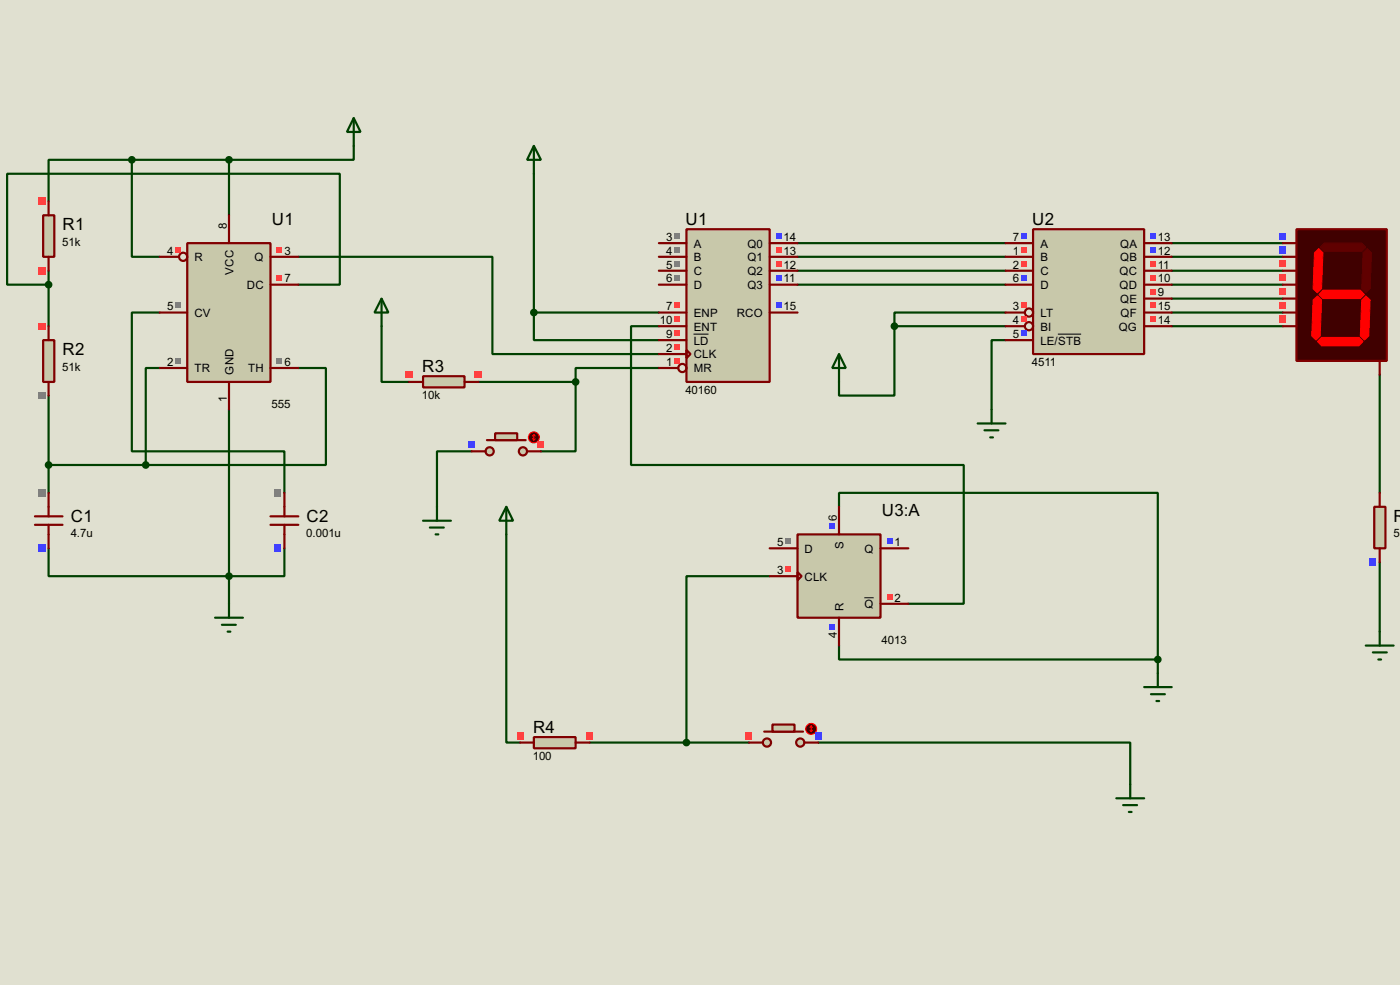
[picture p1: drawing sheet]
<svg xmlns="http://www.w3.org/2000/svg" width="256mm" height="180mm" viewBox="0 0 256 180" stroke-linecap="round" stroke-linejoin="round" font-family="sans-serif">
<path d="M0 0h256.5v180.3h-256.5z" fill="#e0e0d0"/>
<g fill="none" stroke="#004000" stroke-width=".4">
<path d="M24.2 29.3v17.7h5.1M24.2 29.3h-15.3v7.6M24.2 29.3h17.8M42 29.3v10.1M64.8 26.7v2.6h-22.8M97.8 31.8v25.4M8.9 52.1h-7.6v-20.3h61v20.3h-7.6M8.9 49.6v10.1M29.3 57.2h-5.1v25.4h27.9v7.6M54.7 47h35.5v17.8h30.5M69.9 59.7v10.2h5.1M97.8 57.2v5.1h22.9"/>
<path d="M97.8 57.2h22.9M120.7 59.7h-5.1v25.4h61v25.4h-10.2M146.1 44.5h38.1M146.1 47h38.1M146.1 49.6h38.1M146.1 52.1h38.1M163.9 59.7v12.7h-10.2v-2.5M163.9 59.7h20.3M184.2 57.2h-20.3v2.5M214.7 57.2h20.3M214.7 44.5h20.3M214.7 47h20.3"/>
<path d="M214.7 49.6h20.3M214.7 52.1h20.3M214.7 59.7h20.3M214.7 54.7h20.3M8.9 72.4v17.8M29.3 67.4h-2.6v17.7M42 75v35.5M54.7 67.4h5v17.7h-33M87.7 69.9h17.8M105.5 69.9v12.7h-6.4M120.7 67.4h-15.2v2.5M184.2 62.3h-2.5v12.7"/>
<path d="M252.8 68.6v21.6M8.9 85.1h17.8M86.4 82.6h-6.3v10.2M92.8 97.8v38.1h2.5M153.7 92.8v-2.6h58.4v30.5M8.9 100.4v5.1h43.2v-5.1M141 105.5h-15.2v30.4M153.7 118.2v2.5h58.4M252.8 102.9v12.7M108 135.9h29.2M149.9 135.9h57.2v7.7M212.1 120.7v2.5"/>
</g>
<path d="M34.3 44.5h15.3v25.4h-15.3z" fill="#c8c8aa" stroke="#800000" stroke-width=".4"/>
<g fill="none" stroke="#800000" stroke-width=".4">
<path d="M42 39.4v5.1M29.3 47h3.5M29.3 57.2h5M49.6 47h5.1M49.6 52.1h5.1M29.3 67.4h5M42 69.9v5.1M49.6 67.4h5.1"/>
<circle cx="33.5" cy="47" r=".75"/>
</g>
<g fill="#ff4040">
<path d="M32.2 45.3h1v1h-1z"/>
<path d="M50.7 50.3h1v1.1h-1z"/>
<path d="M50.7 45.3h1v1h-1z"/>
</g>
<g fill="#808080">
<path d="M32.2 65.6h1v1h-1z"/>
<path d="M50.7 65.6h1v1h-1z"/>
<path d="M32.2 55.4h1v1h-1z"/>
</g>
<path d="M64.8 21.6l1.3 2.6h-2.5zM64.8 21.6v5.1" fill="none" stroke="#004000" stroke-width=".4"/>
<circle cx="41.9" cy="29.3" r=".5" fill="#004000" stroke="#004000" stroke-width=".4"/>
<path d="M7.9 39.4h2.1v7.6h-2.1z" fill="#c8c8aa" stroke="#800000" stroke-width=".4"/>
<path d="M8.9 36.9v2.5M8.9 47v2.6" fill="none" stroke="#800000" stroke-width=".4"/>
<g fill="#ff4040">
<path d="M7 48.9h1.3v1.3h-1.3z"/>
<path d="M7 36.2h1.3v1.3h-1.3z"/>
</g>
<circle cx="24.1" cy="29.3" r=".5" fill="#004000" stroke="#004000" stroke-width=".4"/>
<path d="M7.9 62.3h2.1v7.6h-2.1z" fill="#c8c8aa" stroke="#800000" stroke-width=".4"/>
<path d="M8.9 59.7v2.6M8.9 69.9v2.5" fill="none" stroke="#800000" stroke-width=".4"/>
<path d="M7 71.8h1.3v1.3h-1.3z" fill="#808080"/>
<path d="M7 59.1h1.3v1.3h-1.3z" fill="#ff4040"/>
<path d="M39.4 113.1h5.1M40.7 114.4h2.5M41.7 115.6h.5M42 110.5v2.6" fill="none" stroke="#004000" stroke-width=".4"/>
<circle cx="8.9" cy="52.1" r=".5" fill="#004000" stroke="#004000" stroke-width=".4"/>
<path d="M6.4 94.5h5.1M6.4 96.1h5.1M8.9 90.2v4.3M8.9 96.1v4.3" fill="none" stroke="#800000" stroke-width=".4"/>
<path d="M7 89.6h1.3v1.3h-1.3z" fill="#808080"/>
<path d="M7 99.7h1.3v1.3h-1.3z" fill="#4040ff"/>
<g fill="#004000" stroke="#004000" stroke-width=".4">
<circle cx="41.9" cy="105.5" r=".5"/>
<circle cx="8.9" cy="85.1" r=".5"/>
<circle cx="26.7" cy="85.1" r=".5"/>
</g>
<path d="M49.6 96.1h5.1M49.6 94.5h5.1M52.1 90.2v4.3M52.1 96.1v4.3" fill="none" stroke="#800000" stroke-width=".4"/>
<path d="M50.2 99.7h1.3v1.3h-1.3z" fill="#4040ff"/>
<path d="M50.2 89.6h1.3v1.3h-1.3z" fill="#808080"/>
<path d="M125.8 42h15.2v27.9h-15.2z" fill="#c8c8aa" stroke="#800000" stroke-width=".4"/>
<g fill="none" stroke="#800000" stroke-width=".4">
<path d="M120.7 44.5h5.1M120.7 47h5.1M120.7 49.6h5.1M120.7 52.1h5.1M120.7 57.2h5.1M120.7 59.7h5.1M141 44.5h5.1M141 47h5.1M141 49.6h5.1M141 52.1h5.1M141 57.2h5.1M120.7 62.3h5.1"/>
<path d="M120.7 64.8h5.1M120.7 67.4h3.6M125.8 64.1l.7 .7-.7 .8z"/>
<circle cx="125" cy="67.4" r=".75"/>
</g>
<path d="M127.1 61.2h2.7" fill="none" stroke="#000" stroke-width=".18"/>
<g fill="#808080">
<path d="M123.6 42.7h1v1h-1z"/>
<path d="M123.6 45.3h1v1h-1z"/>
<path d="M123.6 47.8h1v1h-1z"/>
<path d="M123.6 50.3h1v1.1h-1z"/>
</g>
<g fill="#ff4040">
<path d="M123.6 55.4h1v1h-1z"/>
<path d="M123.6 58h1v1h-1z"/>
<path d="M123.6 60.5h1v1h-1z"/>
<path d="M123.6 63h1v1.1h-1z"/>
<path d="M123.6 65.6h1v1h-1z"/>
</g>
<path d="M142.2 42.7h1v1h-1z" fill="#4040ff"/>
<g fill="#ff4040">
<path d="M142.2 45.3h1v1h-1z"/>
<path d="M142.2 47.8h1v1h-1z"/>
</g>
<g fill="#4040ff">
<path d="M142.2 50.3h1v1.1h-1z"/>
<path d="M142.2 55.4h1v1h-1z"/>
</g>
<path d="M97.8 26.7l1.3 2.6h-2.5zM97.8 26.7v5.1M77.5 95.3h5.1M78.8 96.6h2.5M79.8 97.8h.5M80.1 92.8v2.5" fill="none" stroke="#004000" stroke-width=".4"/>
<circle cx="97.8" cy="57.2" r=".5" fill="#004000" stroke="#004000" stroke-width=".4"/>
<g fill="#c8c8aa" stroke="#800000" stroke-width=".4">
<circle cx="95.8" cy="82.6" r=".75"/>
<circle cx="89.7" cy="82.6" r=".75"/>
</g>
<path d="M89.2 80.6h7.1" fill="none" stroke="#800000" stroke-width=".4"/>
<path d="M90.7 79.3h4.1v1.3h-4.1z" fill="#c8c8aa" stroke="#800000" stroke-width=".4"/>
<path d="M86.4 82.6h2.6M96.6 82.6h2.5" fill="none" stroke="#800000" stroke-width=".4"/>
<circle cx="97.8" cy="80.1" r="1" fill="#400000" stroke="#f00" stroke-width=".2"/>
<path d="M97.8 79.6v1M97.8 79.6l-.2 .2M97.8 79.6l.3 .2M97.6 80.3l.2 .3M98.1 80.3l-.3 .3" fill="none" stroke="#f00" stroke-width=".2"/>
<path d="M85.8 80.7h1.2v1.3h-1.2z" fill="#4040ff"/>
<path d="M98.5 80.7h1.2v1.3h-1.2z" fill="#ff4040"/>
<path d="M69.9 54.7l1.3 2.5h-2.6zM69.9 54.7v5" fill="none" stroke="#004000" stroke-width=".4"/>
<path d="M77.5 68.9h7.6v2h-7.6z" fill="#c8c8aa" stroke="#800000" stroke-width=".4"/>
<path d="M75 69.9h2.5M85.1 69.9h2.6" fill="none" stroke="#800000" stroke-width=".4"/>
<g fill="#ff4040">
<path d="M74.3 68h1.3v1.3h-1.3z"/>
<path d="M87 68h1.3v1.3h-1.3z"/>
</g>
<circle cx="105.4" cy="69.9" r=".5" fill="#004000" stroke="#004000" stroke-width=".4"/>
<path d="M189.3 42h20.3v22.8h-20.3z" fill="#c8c8aa" stroke="#800000" stroke-width=".4"/>
<g fill="none" stroke="#800000" stroke-width=".4">
<path d="M184.2 44.5h5.1M184.2 47h5.1M184.2 49.6h5.1M184.2 52.1h5.1M184.2 57.2h3.6M184.2 59.7h3.6M209.6 44.5h5.1M209.6 47h5.1M209.6 49.6h5.1M209.6 52.1h5.1M209.6 57.2h5.1M209.6 59.7h5.1"/>
<path d="M209.6 54.7h5.1M184.2 62.3h5.1"/>
<circle cx="188.5" cy="57.2" r=".75"/>
<circle cx="188.5" cy="59.7" r=".75"/>
</g>
<path d="M193.8 61.2h4.3" fill="none" stroke="#000" stroke-width=".18"/>
<path d="M187.1 42.7h1v1h-1z" fill="#4040ff"/>
<g fill="#ff4040">
<path d="M187.1 45.3h1v1h-1z"/>
<path d="M187.1 47.8h1v1h-1z"/>
</g>
<path d="M187.1 50.3h1v1.1h-1z" fill="#4040ff"/>
<g fill="#ff4040">
<path d="M187.1 55.4h1v1h-1z"/>
<path d="M187.1 58h1v1h-1z"/>
</g>
<g fill="#4040ff">
<path d="M187.1 60.5h1v1h-1z"/>
<path d="M210.7 42.7h1.1v1h-1.1z"/>
<path d="M210.7 45.3h1.1v1h-1.1z"/>
</g>
<g fill="#ff4040">
<path d="M210.7 47.8h1.1v1h-1.1z"/>
<path d="M210.7 50.3h1.1v1.1h-1.1z"/>
<path d="M210.7 52.9h1.1v1h-1.1z"/>
<path d="M210.7 55.4h1.1v1h-1.1z"/>
<path d="M210.7 58h1.1v1h-1.1z"/>
</g>
<path d="M153.7 64.8l1.3 2.6h-2.5zM153.7 64.8v5.1M179.1 77.5h5.1M180.4 78.8h2.5M181.7 75v2.5M181.4 80.1h.5" fill="none" stroke="#004000" stroke-width=".4"/>
<circle cx="163.8" cy="59.7" r=".5" fill="#004000" stroke="#004000" stroke-width=".4"/>
<path d="M146.1 97.8h15.2v15.3h-15.2z" fill="#c8c8aa" stroke="#800000" stroke-width=".4"/>
<path d="M153.7 92.8v5M141 100.4h5.1M141 105.5h5.1M146.1 104.7l.8 .8-.8 .7zM153.7 113.1v5.1M161.3 100.4h5.1M161.3 110.5h5.1" fill="none" stroke="#800000" stroke-width=".4"/>
<path d="M158.4 109.4h1.7" fill="none" stroke="#000" stroke-width=".18"/>
<path d="M143.9 98.6h1.1v1h-1.1z" fill="#808080"/>
<path d="M162.5 98.6h1v1h-1z" fill="#4040ff"/>
<g fill="#ff4040">
<path d="M143.9 103.7h1.1v1h-1.1z"/>
<path d="M162.5 108.8h1v1h-1z"/>
</g>
<g fill="#4040ff">
<path d="M151.9 114.2h1.1v1h-1.1z"/>
<path d="M151.9 95.7h1.1v1h-1.1z"/>
</g>
<path d="M92.8 92.8l1.2 2.5h-2.5zM92.8 92.8v5M209.6 125.8h5.1M210.9 127.1h2.5M211.9 128.3h.5M212.1 123.2v2.6" fill="none" stroke="#004000" stroke-width=".4"/>
<path d="M97.8 134.9h7.7v2.1h-7.7z" fill="#c8c8aa" stroke="#800000" stroke-width=".4"/>
<path d="M95.3 135.9h2.5M105.5 135.9h2.5" fill="none" stroke="#800000" stroke-width=".4"/>
<g fill="#ff4040">
<path d="M94.7 134h1.2v1.3h-1.2z"/>
<path d="M107.4 134h1.2v1.3h-1.2z"/>
</g>
<g fill="#c8c8aa" stroke="#800000" stroke-width=".4">
<circle cx="146.6" cy="135.9" r=".75"/>
<circle cx="140.5" cy="135.9" r=".75"/>
</g>
<path d="M140 133.9h7.1" fill="none" stroke="#800000" stroke-width=".4"/>
<path d="M141.5 132.6h4.1v1.3h-4.1z" fill="#c8c8aa" stroke="#800000" stroke-width=".4"/>
<path d="M137.2 135.9h2.6M147.4 135.9h2.5" fill="none" stroke="#800000" stroke-width=".4"/>
<circle cx="148.6" cy="133.4" r="1" fill="#400000" stroke="#f00" stroke-width=".2"/>
<path d="M148.4 133.7l.2 .2M148.6 132.9v1M148.6 132.9l-.2 .3M148.6 132.9l.3 .3M148.9 133.7l-.3 .2" fill="none" stroke="#f00" stroke-width=".2"/>
<path d="M136.6 134h1.2v1.3h-1.2z" fill="#ff4040"/>
<path d="M149.3 134h1.2v1.3h-1.2z" fill="#4040ff"/>
<g fill="#004000" stroke="#004000" stroke-width=".4">
<circle cx="125.7" cy="135.9" r=".5"/>
<circle cx="212.1" cy="120.7" r=".5"/>
</g>
<path d="M204.5 146.1h5.1M205.8 147.4h2.5M206.8 148.6h.5M207.1 143.6v2.5" fill="none" stroke="#004000" stroke-width=".4"/>
<path d="M237.5 42h16.6v24.1h-16.6z" fill="#400000" stroke="#800000" stroke-width=".4"/>
<g fill="#600000" stroke="#600000" stroke-width=".18">
<path d="M241.9 45.3l.7-.8h6.9l.7 .8-.7 .7h-6.9z" fill-rule="evenodd"/>
<path d="M250.5 45.5l.8 .8-.3 6.6-.8 .7-.7-.7 .2-6.6z" fill-rule="evenodd"/>
</g>
<g fill="#f00" stroke="#f00" stroke-width=".18">
<path d="M249.5 54.9l.7-.7 .8 .7-.2 6.6-.8 .8-.8-.8z" fill-rule="evenodd"/>
<path d="M241.4 62.5l.7-.7h6.9l.7 .7-.7 .8h-6.9z" fill-rule="evenodd"/>
<path d="M240.6 54.9l.8-.7 .7 .7-.2 6.6-.8 .8-.8-.8z" fill-rule="evenodd"/>
<path d="M240.8 46.3l.8-.8 .8 .8-.3 6.6-.7 .7-.8-.7z" fill-rule="evenodd"/>
<path d="M242.4 53.1h6.8l.8 .8-.8 .8h-6.8l-.8-.8z" fill-rule="evenodd"/>
</g>
<path d="M235 44.5h2.5M235 47h2.5M235 49.6h2.5M235 52.1h2.5M235 54.7h2.5M235 57.2h2.5M235 59.7h2.5M252.8 66.1v2.5" fill="none" stroke="#800000" stroke-width=".4"/>
<g fill="#4040ff">
<path d="M234.4 42.6h1.2v1.3h-1.2z"/>
<path d="M234.4 45.1h1.2v1.3h-1.2z"/>
</g>
<g fill="#ff4040">
<path d="M234.4 47.7h1.2v1.2h-1.2z"/>
<path d="M234.4 50.2h1.2v1.3h-1.2z"/>
<path d="M234.4 52.8h1.2v1.2h-1.2z"/>
<path d="M234.4 55.3h1.2v1.3h-1.2z"/>
<path d="M234.4 57.8h1.2v1.3h-1.2z"/>
</g>
<path d="M251.8 92.8h2v7.6h-2z" fill="#c8c8aa" stroke="#800000" stroke-width=".4"/>
<path d="M252.8 90.2v2.6M252.8 100.4v2.5" fill="none" stroke="#800000" stroke-width=".4"/>
<path d="M250.9 102.3h1.2v1.3h-1.2z" fill="#4040ff"/>
<path d="M250.2 118.2h5.1M251.5 119.4h2.6M252.8 115.6v2.6M252.5 120.7h.5" fill="none" stroke="#004000" stroke-width=".4"/>
<g font-size="3.5">
<text x="49.8" y="41.2">U1</text>
<text x="125.6" y="41.2">U1</text>
<text x="189.1" y="41.2">U2</text>
<text x="11.5" y="42.1">R1</text>
<text x="11.5" y="64.9">R2</text>
<text x="77.4" y="68.1">R3</text>
<text x="13" y="95.5">C1</text>
<text x="56.2" y="95.5">C2</text>
<text x="161.6" y="94.5">U3:A</text>
<text x="255.3" y="95.5">R</text>
<text x="97.7" y="134.1">R4</text>
</g>
<g font-size="2.4">
<text x="41.6" y="42" transform="rotate(-90 41.6 42)">8</text>
<text x="11.4" y="45">51k</text>
<text x="30.7" y="46.6">4</text>
<text x="35.6" y="47.8">R</text>
<text x="46.6" y="47.8">Q</text>
<text x="52.1" y="46.6">3</text>
<text x="122.1" y="44.1">3</text>
<text x="122.1" y="46.6">4</text>
<text x="127.1" y="45.3">A</text>
<text x="127.1" y="47.8">B</text>
<text x="136.9" y="45.3">Q0</text>
<text x="136.9" y="47.8">Q1</text>
<text x="143.6" y="44.1">14</text>
<text x="143.6" y="46.6">13</text>
<text x="185.6" y="44.1">7</text>
<text x="185.6" y="46.6">1</text>
<text x="190.6" y="45.3">A</text>
<text x="190.6" y="47.8">B</text>
<text x="205.2" y="45.3">QA</text>
<text x="205.2" y="47.8">QB</text>
<text x="212.1" y="44.1">13</text>
<text x="212.1" y="46.6">12</text>
<text x="42.8" y="50.3" transform="rotate(-90 42.8 50.3)">VCC</text>
<text x="45.2" y="52.9">DC</text>
<text x="52.1" y="51.7">7</text>
<text x="122.1" y="49.2">5</text>
<text x="122.1" y="51.7">6</text>
<text x="127.1" y="50.4">C</text>
<text x="127.1" y="52.9">D</text>
<text x="136.9" y="50.4">Q2</text>
<text x="136.9" y="52.9">Q3</text>
<text x="143.6" y="49.2">12</text>
<text x="143.6" y="51.7">11</text>
<text x="185.6" y="49.2">2</text>
<text x="185.6" y="51.7">6</text>
<text x="190.6" y="50.4">C</text>
<text x="190.6" y="52.9">D</text>
<text x="205.1" y="50.4">QC</text>
<text x="205.1" y="52.9">QD</text>
<text x="212.1" y="49.2">11</text>
<text x="212.1" y="51.7">10</text>
<text x="30.7" y="56.8">5</text>
<text x="35.6" y="58">CV</text>
<text x="120.9" y="59.3">10</text>
<text x="122.1" y="56.8">7</text>
<text x="127.1" y="58">ENP</text>
<text x="135" y="58">RCO</text>
<text x="143.6" y="56.8">15</text>
<text x="185.6" y="56.8">3</text>
<text x="185.6" y="59.3">4</text>
<text x="190.6" y="58">LT</text>
<text x="205.2" y="55.4">QE</text>
<text x="205.3" y="58">QF</text>
<text x="212.1" y="54.3">9</text>
<text x="212.1" y="56.8">15</text>
<text x="212.1" y="59.3">14</text>
<text x="122.1" y="61.9">9</text>
<text x="122.1" y="64.4">2</text>
<text x="127.1" y="60.5">ENT</text>
<text x="127.1" y="63.1">LD</text>
<text x="127.1" y="65.6">CLK</text>
<text x="185.6" y="61.9">5</text>
<text x="190.6" y="60.5">BI</text>
<text x="190.6" y="63.1">LE/STB</text>
<text x="204.9" y="60.5">QG</text>
<text x="11.4" y="67.9">51k</text>
<text x="30.7" y="67">2</text>
<text x="35.6" y="68.1">TR</text>
<text x="42.7" y="68.6" transform="rotate(-90 42.7 68.6)">GND</text>
<text x="45.4" y="68.1">TH</text>
<text x="52.1" y="67">6</text>
<text x="122.1" y="67">1</text>
<text x="127.1" y="68.1">MR</text>
<text x="189.1" y="67">4511</text>
<text x="41.6" y="73.6" transform="rotate(-90 41.6 73.6)">1</text>
<text x="49.8" y="74.6">555</text>
<text x="77.3" y="73.1">10k</text>
<text x="125.6" y="72.1">40160</text>
<text x="153.3" y="95.3" transform="rotate(-90 153.3 95.3)">6</text>
<text x="13" y="98.4">4.7u</text>
<text x="56.1" y="98.4">0.001u</text>
<text x="142.4" y="100">5</text>
<text x="147.4" y="101.2">D</text>
<text x="154.5" y="100.5" transform="rotate(-90 154.5 100.5)">S</text>
<text x="158.4" y="101.2">Q</text>
<text x="163.9" y="100">1</text>
<text x="255.3" y="98.4">50</text>
<text x="142.4" y="105.1">3</text>
<text x="147.4" y="106.3">CLK</text>
<text x="154.5" y="111.8" transform="rotate(-90 154.5 111.8)">R</text>
<text x="158.4" y="111.3">Q</text>
<text x="163.9" y="110.1">2</text>
<text x="153.3" y="116.8" transform="rotate(-90 153.3 116.8)">4</text>
<text x="161.5" y="117.8">4013</text>
<text x="97.6" y="139.2">100</text>
</g>
</svg>
